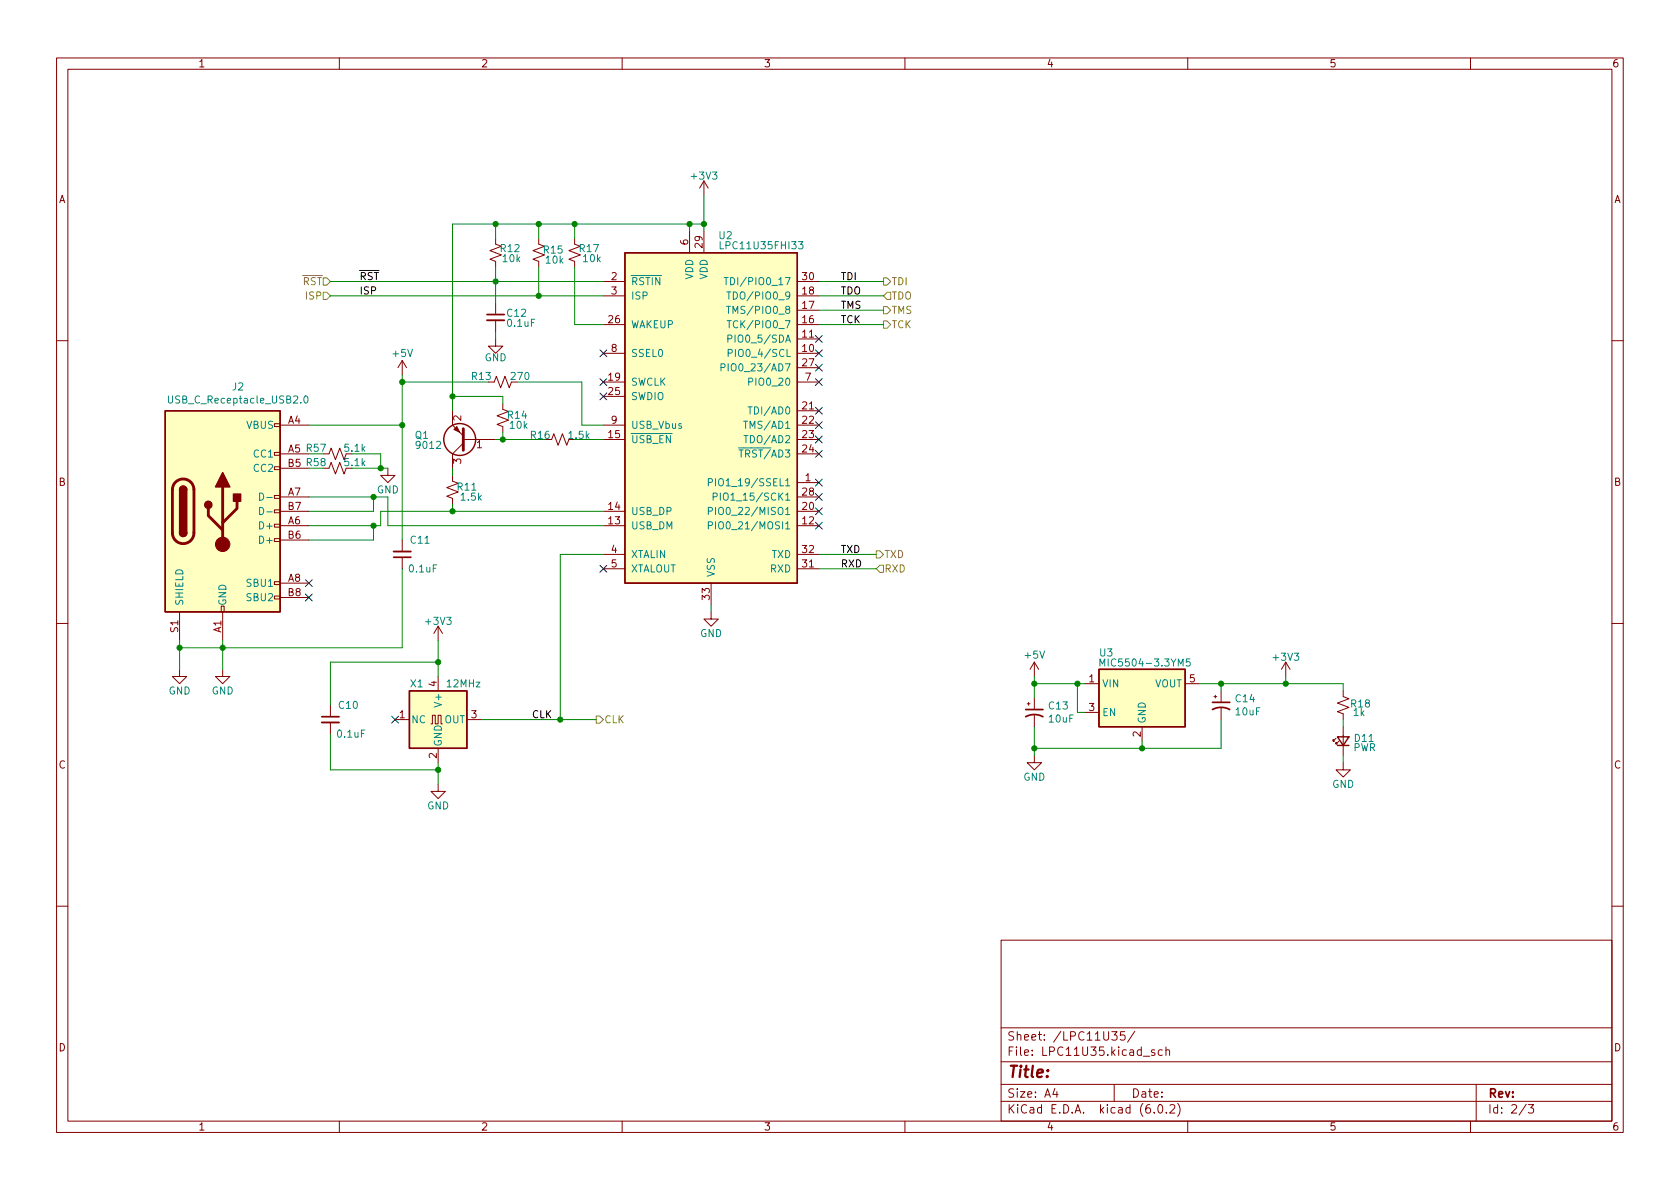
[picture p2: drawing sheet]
<svg xmlns="http://www.w3.org/2000/svg" width="297mm" height="210mm" viewBox="0 0 297 210" stroke-linecap="round" stroke-linejoin="round" font-family="sans-serif">
<g fill="none" stroke="#840000" stroke-width=".18">
<path d="M10 10.2h277v190.1h-277zM12 12.2h273v186.1h-273zM60 10.2v2M110 10.2v2M160 10.2v2M210 10.2v2M260 10.2v2M124.5 32l-.8 1.3M124.5 32v2.5M124.5 32l.7 1.3M87.6 42.2v1l1 .4-2 .7 2 .8-2 .7 1 .4v1M87.6 59.9v1.3h1.3l-1.3 1.3-1.2-1.3h1.2"/>
<path d="M87.6 53.6v2M87.6 56.6v2.1M95.2 42.2v1l1.1 .4-2.1 .7 2.1 .8-2.1 .7 1 .4v1M101.6 42.2v1l1 .4-2 .7 2 .8-2 .7 1 .4v1M106.7 57.4h3.8M106.7 52.3h3.8M106.7 49.8h3.8M121.9 40.9v3.8M124.5 40.9v3.8M141 59.9h3.8M141 57.4h3.8M141 54.9h3.8"/>
<path d="M141 52.3h3.8M141 49.8h3.8M10 60.2h2M48.5 74.9h1v.5h-1zM49.5 75.2h5.1M71.1 63.7v2.6M71.1 63.7l-.7 1.3M71.1 63.7l.8 1.3M80 72.6v2.6l1.9 1.9M81.9 78.4l-1.9 1.9v2.5M81.9 77.7h5.7M86.4 67.6h1l.4-1.1 .7 2.1 .8-2.1 .7 2.1 .4-1"/>
<path d="M88.9 71.4v1l1 .4-2 .7 2 .8-2 .8 1 .3v1M97.5 77.7l.4-1 .8 2 .7-2 .8 2 .4-1M106.7 75.2h3.8M106.7 77.7h3.8M106.7 67.6h3.8M106.7 62.5h3.8M106.7 70.1h3.8M141 75.2h3.8M141 77.7h3.8M141 67.6h3.8M141 62.5h3.8M141 72.6h3.8"/>
<path d="M141 65h3.8M285 60.2h2M48.5 95.2h1v.6h-1zM48.5 92.7h1v.5h-1zM48.5 90.2h1v.5h-1zM48.5 87.6h1v.5h-1zM48.5 82.5h1v.6h-1zM48.5 80h1v.5h-1zM49.5 80.3h5.1M49.5 93h5.1M49.5 87.9h5.1M49.5 82.8h5.1"/>
<path d="M49.5 95.5h5.1M49.5 90.4h5.1M57.1 80.3h1.1l.3-1.1 .8 2.1 .8-2.1 .7 2.1 .4-1M57.1 82.8h1.1l.3-1 .8 2 .8-2 .7 2 .4-1M68.6 82.8v1.3h-1.3l1.3 1.2 1.2-1.2h-1.2M71.1 95.5v2M71.1 98.5v2.1M80 84.1v1l1 .4-2 .7 2 .8-2 .8 1 .3v1M106.7 93h3.8M106.7 90.4h3.8M106.7 98h3.8M141 80.3h3.8"/>
<path d="M141 93h3.8M141 87.9h3.8M141 90.4h3.8M141 85.3h3.8M141 98h3.8M10 110.2h2M31.7 118.4v1.2h-1.2l1.2 1.3 1.3-1.3h-1.3M31.7 108.2v5.1M39.1 107.2h.5v1h-.5zM39.4 118.4v1.2h-1.3l1.3 1.3 1.2-1.3h-1.2M39.4 108.2v5.1M48.5 105.4h1v.5h-1z"/>
<path d="M48.5 102.9h1v.5h-1zM49.5 103.1h5.1M49.5 105.7h5.1M77.5 110.7v2.6M77.5 119.6v2.6M77.5 110.7l.7 1.3M77.5 110.7l-.8 1.3M106.7 100.6h3.8M125.7 108.2v1.3h1.3l-1.3 1.2-1.2-1.2h1.2M125.7 103.1v3.8M141 100.6h3.8M182.9 117.1v2.5"/>
<path d="M182.9 117.1l-.8 1.3M182.9 117.1l.7 1.3M227.3 117.1l-.7 1.3M227.3 117.1v2.5M227.3 117.1l.8 1.3M285 110.2h2M58.4 124.7v2M58.4 127.8v2M69.8 127.2h2.6M76.2 128h.3v-1.5h.5v1.5h.5v-1.5h.5v1.5h.2M77.5 138.7v1.2h-1.3l1.3 1.3 1.2-1.3h-1.2M77.5 132.3v2.6"/>
<path d="M82.5 127.2h2.6M181.6 124.5h.5M181.9 124.2v.5M182.9 133.6v1.3h1.2l-1.2 1.2-1.3-1.2h1.3M182.9 123.4v2.1M182.9 126.5v2M191.8 120.9h2.5M191.8 126h2.5M201.9 128.5v2.6M209.5 120.9h2.6M214.6 123.2h.5M214.9 122.9v.5"/>
<path d="M215.9 122.2v2M215.9 125.2v2M236.2 130.6l-.5 .5v-.3v.3h.3M236.7 131.1l-.5 .5v-.3v.3h.3M237.5 134.9v1.2h1.3l-1.3 1.3-1.3-1.3h1.3M237.5 122.2v1l1 .4-2 .7 2 .8-2 .8 1 .3v1M237.5 128.5v5.1M10 160.2h2M177 166.3h108v32h-108zM285 160.2h2M60 198.3v2M110 198.3v2"/>
<path d="M160 198.3v2M177 194.8h108M177 191.8h108M177 187.8h108M177 181.8h108M186.5 192.5l-.4 1h1M186.9 193v1M196.6 182.4h.9l-.5 .6 .4 .1v.7l-.2 .1h-.4l-.2-.1M197 191.8v3M198.9 182.4h-.8v.7l.2-.1 .5 .1 .1 .2v.5l-.3 .1-.5-.1M200.6 182.4l-1.2 1.9M202.1 186.8h1.2"/>
<path d="M204.1 196.7v.1M204.1 185.7l-.3-.1-.2 .2v.3l.5 .1v.4h-.5M204.9 195.4l.2-.1a.81 .81 0 0 1 .6 .7 .81 .81 0 0 1-.3 .8h-.2a.81 .81 0 0 1-.6-.6 .81 .81 0 0 1 .3-.8zM205.5 185.7l-.4-.1-.3 .3v.4l.1 .3h.6M206.1 185.8l.3-.2 .3 .1 .1 .9M206.1 185.1v1.5M206.2 196.7v.1M206.9 195.5l.5-.2 .2 .2 .1 .3-.9 1h.9M208.2 195.1a1.72 1.72 0 0 1 0 2.3M210 198.3v2M260 198.3v2M261 191.8v6.5"/>
<path d="M269.9 195.3l-1.3 1.9M270.2 195.3h1l-.6 .6 .5 .1v.7l-.2 .1h-.5l-.2-.1"/>
</g>
<g fill="#ffffc2" stroke="#ffffc2" stroke-width=".18">
<path d="M29.2 72.6h20.3v35.6h-20.3z"/>
<path d="M194.3 118.4h15.2v10.1h-15.2z"/>
<path d="M72.4 122.2h10.1v10.1h-10.1z"/>
<path d="M110.5 44.7h30.5v58.4h-30.5z"/>
</g>
<g fill="none" stroke="#840000" stroke-width=".25">
<path d="M110.5 44.7h30.5v58.4h-30.5zM29.2 72.6h20.3v35.6h-20.3zM31.7 94.2a.64 .64 0 0 0 .7 .7 .64 .64 0 0 0 .6-.7M31.7 86.6a.64 .64 0 0 1 .7-.6 .64 .64 0 0 1 .6 .6M194.3 118.4h15.2v10.1h-15.2zM72.4 122.2h10.1v10.1h-10.1zM236.5 130.3h2l-1 1.5zM236.5 131.8h2"/>
<circle cx="81.3" cy="77.7" r="2.82"/>
</g>
<path d="M81.9 75.8v3.8M31 85.3a1.91 1.91 0 0 1 2.1-.5 1.91 1.91 0 0 1 1.2 1.8v7.6a1.91 1.91 0 0 1-1.9 1.9 1.91 1.91 0 0 1-1.9-1.9v-7.8l.2-.6zM36.8 89.9v1.3l2.6 2.5M39.4 86.1v10.2M41.9 88.6v1.3l-2.5 2.6" fill="none" stroke="#840000" stroke-width=".51"/>
<g fill="#840000" stroke="#840000" stroke-width=".25">
<path d="M31.7 94.2h1.3a.64 .64 0 0 1-.6 .7 .64 .64 0 0 1-.7-.7z"/>
<path d="M31.7 86.6h1.3v7.6h-1.3z"/>
<path d="M31.9 86.2a.64 .64 0 0 1 .7-.2 .64 .64 0 0 1 .4 .6h-1.3z"/>
<path d="M39.4 83.6l1.2 2.5h-2.5z"/>
<path d="M41.3 87.4h1.2v1.2h-1.2z"/>
<circle cx="36.8" cy="89.3" r=".63"/>
</g>
<g fill="#840000" stroke="#840000" stroke-width=".18">
<path d="M80.3 75.9l.5-.5 .5 1z"/>
<circle cx="39.4" cy="96.3" r="1.27"/>
</g>
<g fill="none" stroke="#008484" stroke-width=".18">
<path d="M127.3 42.7v1.3h.6M128 49.1h.8M128.4 49.1v1.3M128.4 54.2h.8M128.5 51.6h.7M128.6 56.7h.7M128.7 59.9l.6-.1 .1-.1v-.3l-.7-.2v1.3M128.8 54.2v1.2M128.9 51.6v1.3M128.9 56.7v1.3M141.2 42.7h.8l-.5 .5 .4 .1v.6l-.2 .1-.5-.1M29.8 70v1l.2 .3h.3l.2-.3v-1"/>
<path d="M53.9 70.1l.1-.1a.68 .68 0 0 1 .5 .6 .68 .68 0 0 1-.5 .7l-.1-.1-.2-.4zM127.5 65l.6-.1 .1-.2-.1-.3-.6-.1v1.3M128.8 62.4h.6l.1-.2-.1-.3-.6-.1v1.3M131.5 74.5h.7M131.5 77h.8M132.3 71.9h.7M132.4 67.5h.6l.1-.2-.1-.3-.6-.1v1.2M45.9 87.2a.64 .64 0 0 1 .7 .6 .64 .64 0 0 1-.7 .7zM45.9 89.7a.64 .64 0 0 1 .7 .7 .64 .64 0 0 1-.7 .6zM47.2 88h.9M47.2 90.5h.9M125.2 85.3l.6-.1 .2-.1-.1-.3-.7-.2v1.3"/>
<path d="M125.2 92.9h.6l.2-.2-.1-.3-.7-.1v1.2M125.2 90.4l.6-.1 .2-.2-.1-.3-.7-.1v1.3M126.1 87.8h.6l.1-.2v-.3l-.7-.1v1.3M194.5 117.8v-1.3l.4 .9 .4-.9v1.3M210.4 116.5h-.6l-.1 .6 .2-.1 .4 .1 .2 .1-.1 .5-.2 .1-.5-.1"/>
</g>
<path d="M86.1 55.6h3.1M69.6 98.5h3M56.9 126.7h3M181.4 125.5h3M181.4 126.7a3.2 3.2 0 0 1 3 0M214.4 124.2h3M214.4 125.5a3.2 3.2 0 0 1 3 0" fill="none" stroke="#840000" stroke-width=".3"/>
<path d="M86.1 56.6h3.1M69.6 97.5h3M56.9 127.8h3" fill="none" stroke="#840000" stroke-width=".33"/>
<path d="M57.1 51.7h.7l.6 .6-.6 .7h-.7zM156.2 54.2h.6l.7 .7-.7 .6h-.6zM156.2 49.1h.6l.7 .7-.7 .6h-.6zM156.2 56.8h.6l.7 .6-.7 .6h-.6zM156.8 51.7h.7v1.3h-.7l-.6-.7zM154.9 97.4h.7l.6 .6-.6 .7h-.7zM155.6 99.9h.6v1.3h-.6l-.7-.6zM105.4 126.6h.6l.7 .6-.7 .7h-.6z" fill="none" stroke="#848400" stroke-width=".18"/>
<g fill="none" stroke="#008400" stroke-width=".18">
<path d="M87.6 39.6v2.6M95.2 39.6v2.6M101.6 39.6v2.6M121.9 39.6v1.3M124.5 39.6h-44.5v33M124.5 34.5v6.4M58.4 49.8h48.3M58.4 52.3h48.3M87.6 47.2v6.4M87.6 58.7v1.2M95.2 47.2v5.1M101.6 47.2v10.2h5.1"/>
<path d="M144.8 57.4h11.4M144.8 49.8h11.4M144.8 52.3h11.4M144.8 54.9h11.4M54.6 75.2h16.5M71.1 67.6h15.3M71.1 66.3v29.2M80 70.1h8.9v1.3M87.6 77.7h8.9M88.9 76.4v1.3M91.4 67.6h11.5v7.6h3.8M101.6 77.7h5.1"/>
<path d="M54.6 87.9h14v5.1h38.1M62.2 80.3h5.1v2.5M62.2 82.8h6.4M66 93v2.5h-11.4M66 87.9v2.5h-11.4M80 82.8v1.3M80 89.1v1.3M106.7 98h-7.6v29.2M106.7 90.4h-39.4v2.6h-12.7M144.8 98h10.1M31.7 113.3v5.1M39.4 113.3v5.1"/>
<path d="M71.1 100.6v13.9h-39.4M77.5 113.3v6.3M77.5 117.1h-19.1v7.6M125.7 106.9v1.3M144.8 100.6h10.1M182.9 119.6v3.8M227.3 119.6v1.3M58.4 129.8v6.3h19.1M77.5 134.9v3.8M85.1 127.2h20.3M182.9 128.5v5.1M182.9 120.9h8.9"/>
<path d="M190.5 120.9v5.1h1.3M201.9 131.1v1.2M212.1 120.9h25.4v1.3M215.9 127.2v5.1h-33M215.9 120.9v1.3M237.5 127.2v1.3M237.5 133.6v1.3"/>
</g>
<g fill="none" stroke="#000084" stroke-width=".18">
<path d="M144.2 59.3l1.2 1.2M145.4 59.3l-1.2 1.2M106.1 66.9l1.2 1.3M106.1 61.9l1.2 1.2M106.1 69.5l1.2 1.2M107.3 66.9l-1.2 1.3M107.3 61.9l-1.2 1.2M107.3 69.5l-1.2 1.2M144.2 72l1.2 1.2M144.2 61.9l1.2 1.2M144.2 64.4l1.2 1.2M144.2 66.9l1.2 1.3"/>
<path d="M144.2 77.1l1.2 1.2M144.2 74.6l1.2 1.2M144.2 79.6l1.2 1.3M145.4 72l-1.2 1.2M145.4 61.9l-1.2 1.2M145.4 64.4l-1.2 1.2M145.4 66.9l-1.2 1.3M145.4 77.1l-1.2 1.2M145.4 74.6l-1.2 1.2M145.4 79.6l-1.2 1.3M106.1 100l1.2 1.2M107.3 100l-1.2 1.2"/>
<path d="M144.2 84.7l1.2 1.2M144.2 92.3l1.2 1.3M144.2 87.3l1.2 1.2M144.2 89.8l1.2 1.2M145.4 84.7l-1.2 1.2M145.4 92.3l-1.2 1.3M145.4 87.3l-1.2 1.2M145.4 89.8l-1.2 1.2M54 105l1.2 1.3M54 102.5l1.2 1.2M55.2 105l-1.2 1.3M55.2 102.5l-1.2 1.2"/>
<path d="M69.2 126.6l1.3 1.3M70.5 126.6l-1.3 1.3"/>
</g>
<g fill="#008400" stroke="#008400" stroke-width=".18">
<circle cx="101.6" cy="39.6" r=".46"/>
<circle cx="95.2" cy="39.6" r=".46"/>
<circle cx="71.1" cy="67.6" r=".46"/>
<circle cx="80" cy="70.1" r=".46"/>
<circle cx="71.1" cy="75.2" r=".46"/>
<circle cx="87.6" cy="49.8" r=".46"/>
<circle cx="95.2" cy="52.3" r=".46"/>
<circle cx="87.6" cy="39.6" r=".46"/>
<circle cx="88.9" cy="77.7" r=".46"/>
<circle cx="99.1" cy="127.2" r=".46"/>
<circle cx="77.5" cy="136.1" r=".46"/>
<circle cx="66" cy="93" r=".46"/>
<circle cx="31.7" cy="114.5" r=".46"/>
<circle cx="77.5" cy="117.1" r=".46"/>
<circle cx="39.4" cy="114.5" r=".46"/>
<circle cx="201.9" cy="132.3" r=".46"/>
<circle cx="182.9" cy="132.3" r=".46"/>
<circle cx="215.9" cy="120.9" r=".46"/>
<circle cx="190.5" cy="120.9" r=".46"/>
<circle cx="182.9" cy="120.9" r=".46"/>
<circle cx="227.3" cy="120.9" r=".46"/>
<circle cx="80" cy="90.4" r=".46"/>
<circle cx="67.3" cy="82.8" r=".46"/>
<circle cx="66" cy="87.9" r=".46"/>
<circle cx="124.5" cy="39.6" r=".46"/>
<circle cx="121.9" cy="39.6" r=".46"/>
</g>
<text font-size="2.8" fill="#840000" x="178" y="190.6">Title:</text>
<g font-size="2.1" fill="#840000">
<text x="178" y="184">Sheet: /LPC11U35/</text>
<text x="178" y="186.7">File: LPC11U35.kicad_sch</text>
<text x="178" y="196.9">KiCad E.D.A. kicad (6.0.2)</text>
<text x="178" y="194.1">Size: A4</text>
<text x="200" y="194.1">Date:</text>
<text x="263" y="194.1">Rev:</text>
<text x="263" y="196.9">Id: 2/3</text>
</g>
<g font-size="1.8" fill="#840000">
<text x="35" y="11.9">1</text>
<text x="85" y="11.9">2</text>
<text x="135" y="11.9">3</text>
<text x="185" y="11.9">4</text>
<text x="235" y="11.9">5</text>
<text x="285" y="11.9">6</text>
<text x="10.3" y="35.9">A</text>
<text x="285.3" y="35.9">A</text>
<text x="121.7" y="43.3" transform="rotate(-90 121.7 43.3)">6</text>
<text x="124.2" y="43.8" transform="rotate(-90 124.2 43.8)">29</text>
<text x="108.1" y="49.5">2</text>
<text x="108.1" y="52.1">3</text>
<text x="141.9" y="52.1">18</text>
<text x="141.9" y="49.5">30</text>
<text x="107.6" y="57.1">26</text>
<text x="141.9" y="59.7">11</text>
<text x="141.9" y="57.1">16</text>
<text x="141.9" y="54.6">17</text>
<text x="108.1" y="62.2">8</text>
<text x="141.9" y="62.2">10</text>
<text x="141.9" y="64.8">27</text>
<text x="107.6" y="67.3">19</text>
<text x="107.6" y="69.8">25</text>
<text x="142.4" y="67.3">7</text>
<text x="50.9" y="74.9">A4</text>
<text x="81.5" y="74.4" transform="rotate(-90 81.5 74.4)">2</text>
<text x="107.6" y="77.5">15</text>
<text x="108.1" y="74.9">9</text>
<text x="141.9" y="72.4">21</text>
<text x="141.9" y="74.9">22</text>
<text x="141.9" y="77.5">23</text>
<text x="81.5" y="82" transform="rotate(-90 81.5 82)">3</text>
<text x="84.3" y="79.2">1</text>
<text x="141.9" y="80">24</text>
<text x="10.3" y="85.9">B</text>
<text x="50.9" y="87.6">A7</text>
<text x="141.9" y="87.6">28</text>
<text x="142.4" y="85.1">1</text>
<text x="285.3" y="85.9">B</text>
<text x="50.9" y="92.7">A6</text>
<text x="50.9" y="95.2">B6</text>
<text x="50.9" y="90.2">B7</text>
<text x="107.6" y="92.7">13</text>
<text x="107.6" y="90.2">14</text>
<text x="141.9" y="92.7">12</text>
<text x="141.9" y="90.2">20</text>
<text x="108.1" y="97.8">4</text>
<text x="108.1" y="100.3">5</text>
<text x="141.9" y="100.3">31</text>
<text x="141.9" y="97.8">32</text>
<text x="50.9" y="102.9">A8</text>
<text x="50.9" y="105.4">B8</text>
<text x="125.5" y="106" transform="rotate(-90 125.5 106)">33</text>
<text x="31.5" y="111.8" transform="rotate(-90 31.5 111.8)">S1</text>
<text x="39.1" y="111.9" transform="rotate(-90 39.1 111.9)">A1</text>
<text x="77.2" y="121.4" transform="rotate(-90 77.2 121.4)">4</text>
<text x="192.5" y="120.6">1</text>
<text x="192.5" y="125.7">3</text>
<text x="210.3" y="120.6">5</text>
<text x="70.6" y="127">1</text>
<text x="83.3" y="127">3</text>
<text x="201.7" y="130.3" transform="rotate(-90 201.7 130.3)">2</text>
<text x="10.3" y="135.9">C</text>
<text x="77.2" y="134.1" transform="rotate(-90 77.2 134.1)">2</text>
<text x="285.3" y="135.9">C</text>
<text x="10.3" y="185.9">D</text>
<text x="285.3" y="185.9">D</text>
<text x="35" y="199.9">1</text>
<text x="85" y="199.9">2</text>
<text x="135" y="199.9">3</text>
<text x="185" y="199.9">4</text>
<text x="235" y="199.9">5</text>
<text x="285" y="199.9">6</text>
</g>
<g font-size="1.8" fill="#008484">
<text x="122.4" y="31.7">+3V3</text>
<text x="88.5" y="44.6">R12</text>
<text x="88.9" y="46.3">10k</text>
<text x="96.2" y="44.8">R15</text>
<text x="96.6" y="46.6">10k</text>
<text x="102.5" y="44.6">R17</text>
<text x="103.2" y="46.3">10k</text>
<text x="127.1" y="42.3">U2</text>
<text x="127.8" y="44.1">LPC11U35FHI33</text>
<text x="111.5" y="50.4">~{RSTIN}</text>
<text x="111.5" y="53">ISP</text>
<text x="122.6" y="49.4" transform="rotate(-90 122.6 49.4)">VDD</text>
<text x="125.1" y="49.4" transform="rotate(-90 125.1 49.4)">VDD</text>
<text x="129.6" y="50.4">TDI/PIO0_17</text>
<text x="129.7" y="53">TDO/PIO0_9</text>
<text x="89.7" y="56">C12</text>
<text x="89.8" y="57.8">0.1uF</text>
<text x="111.5" y="58">WAKEUP</text>
<text x="129.7" y="55.5">TMS/PIO0_8</text>
<text x="129.8" y="58">TCK/PIO0_7</text>
<text x="69.5" y="63.1">+5V</text>
<text x="85.7" y="63.9">GND</text>
<text x="111.5" y="63.1">SSEL0</text>
<text x="128.9" y="65.7">PIO0_23/AD7</text>
<text x="129.7" y="60.6">PIO0_5/SDA</text>
<text x="129.9" y="63.1">PIO0_4/SCL</text>
<text x="30.3" y="71.3">USB_C_Receptacle_USB2.0</text>
<text x="41.1" y="69">J2</text>
<text x="83.5" y="67.2">R13</text>
<text x="90.5" y="67.2">270</text>
<text x="111.5" y="68.2">SWCLK</text>
<text x="111.5" y="70.7">SWDIO</text>
<text x="133" y="68.2">PIO0_20</text>
<text x="43.6" y="75.8">VBUS</text>
<text x="73.4" y="77.6">Q1</text>
<text x="89.8" y="74">R14</text>
<text x="90.2" y="75.8">10k</text>
<text x="93.9" y="77.6">R16</text>
<text x="100.6" y="77.6">1.5k</text>
<text x="111.5" y="75.8">USB_Vbus</text>
<text x="132.2" y="75.8">TMS/AD1</text>
<text x="133.1" y="73.3">TDI/AD0</text>
<text x="45" y="80.9">CC1</text>
<text x="45" y="83.4">CC2</text>
<text x="61" y="79.9">5.1k</text>
<text x="61" y="82.4">5.1k</text>
<text x="73.8" y="79.4">9012</text>
<text x="111.5" y="78.4">~{USB_EN}</text>
<text x="129.9" y="80.9">~{TRST/}AD3</text>
<text x="132.2" y="78.4">TDO/AD2</text>
<text x="66.6" y="87.2">GND</text>
<text x="80.9" y="86.7">R11</text>
<text x="81.6" y="88.5">1.5k</text>
<text x="126.9" y="86">PIO1_19/SSEL1</text>
<text x="127.8" y="88.5">PIO1_15/SCK1</text>
<text x="46.2" y="93.6">D+</text>
<text x="111.5" y="93.6">USB_DM</text>
<text x="111.5" y="91.1">USB_DP</text>
<text x="127" y="93.6">PIO0_21/MOSI1</text>
<text x="127" y="91.1">PIO0_22/MISO1</text>
<text x="46.2" y="96.1">D+</text>
<text x="72.4" y="101.2">0.1uF</text>
<text x="72.7" y="96.1">C11</text>
<text x="111.5" y="98.7">XTALIN</text>
<text x="111.5" y="101.2">XTALOUT</text>
<text x="136.2" y="101.2">RXD</text>
<text x="136.4" y="98.7">TXD</text>
<text x="32.4" y="107.2" transform="rotate(-90 32.4 107.2)">SHIELD</text>
<text x="40" y="107.2" transform="rotate(-90 40 107.2)">GND</text>
<text x="43.8" y="103.8">SBU1</text>
<text x="43.8" y="106.3">SBU2</text>
<text x="126.4" y="102.1" transform="rotate(-90 126.4 102.1)">VSS</text>
<text x="75.4" y="110.5">+3V3</text>
<text x="123.8" y="112.6">GND</text>
<text x="181.3" y="116.5">+5V</text>
<text x="194.4" y="116.1">U3</text>
<text x="195.5" y="117.9">MIC5504-3.3YM5</text>
<text x="225.2" y="116.8">+3V3</text>
<text x="29.8" y="122.8">GND</text>
<text x="37.4" y="122.8">GND</text>
<text x="60" y="125.3">C10</text>
<text x="72.6" y="121.5">X1</text>
<text x="78.1" y="124.6" transform="rotate(-90 78.1 124.6)">V+</text>
<text x="79.1" y="121.5">12MHz</text>
<text x="185.5" y="125.4">C13</text>
<text x="194.8" y="121.5">VIN</text>
<text x="204.1" y="121.5">VOUT</text>
<text x="218.5" y="124.2">C14</text>
<text x="238.9" y="125.1">R18</text>
<text x="59.7" y="130.4">0.1uF</text>
<text x="72.6" y="127.9">NC</text>
<text x="78.6" y="127.9">OUT</text>
<text x="185.5" y="127.8">10uF</text>
<text x="194.8" y="126.6">EN</text>
<text x="202.6" y="128" transform="rotate(-90 202.6 128)">GND</text>
<text x="218.6" y="126.5">10uF</text>
<text x="239.3" y="126.6">1k</text>
<text x="239.6" y="131.2">D11</text>
<text x="78.1" y="132.1" transform="rotate(-90 78.1 132.1)">GND</text>
<text x="239.2" y="132.8">PWR</text>
<text x="75.5" y="143.1">GND</text>
<text x="180.9" y="138">GND</text>
<text x="235.5" y="139.3">GND</text>
</g>
<g font-size="1.8" fill="#848400">
<text x="52.1" y="50.4">~{RST}</text>
<text x="54.2" y="53">ISP</text>
<text x="157.6" y="53">TDO</text>
<text x="157.6" y="50.4">TDI</text>
<text x="157.6" y="55.5">TMS</text>
<text x="157.6" y="58">TCK</text>
<text x="156.3" y="101.2">RXD</text>
<text x="156.3" y="98.7">TXD</text>
<text x="106.8" y="127.9">CLK</text>
</g>
<g font-size="1.8">
<text x="63.5" y="49.5">~{RST}</text>
<text x="63.5" y="52.1">ISP</text>
<text x="148.6" y="52.1">TDO</text>
<text x="148.6" y="49.5">TDI</text>
<text x="148.6" y="54.6">TMS</text>
<text x="148.6" y="57.1">TCK</text>
<text x="148.6" y="100.3">RXD</text>
<text x="148.6" y="97.8">TXD</text>
<text x="94" y="127">CLK</text>
</g>
<g font-size="1.8" fill="#008400">
<text x="50.9" y="80">A5 R57</text>
<text x="50.9" y="82.5">B5 R58</text>
</g>
</svg>
